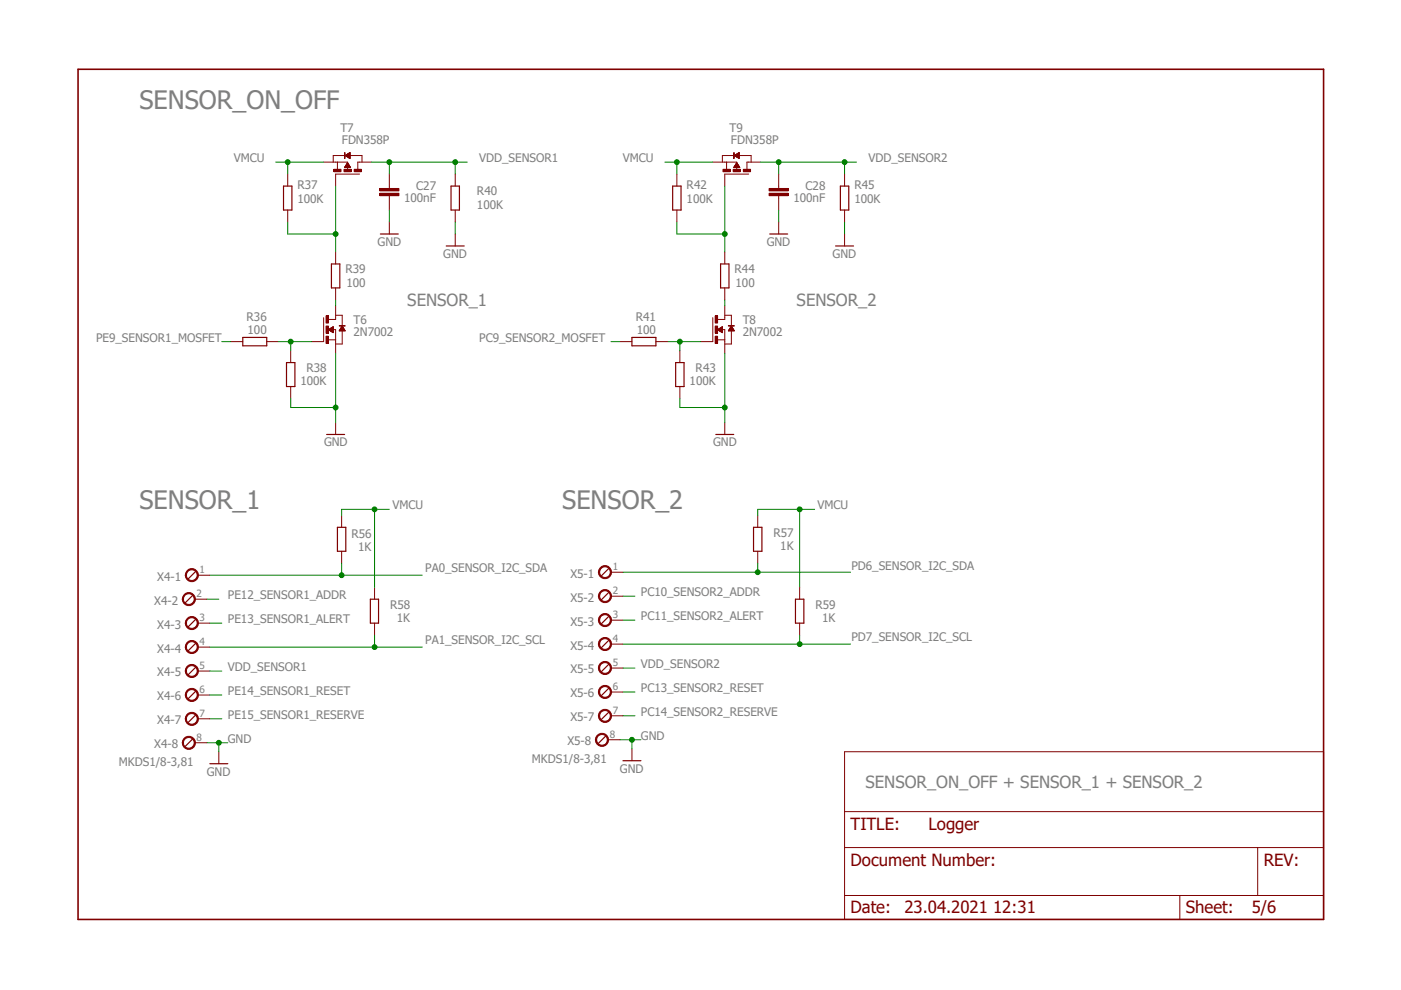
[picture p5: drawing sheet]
<svg xmlns="http://www.w3.org/2000/svg" width="297mm" height="210mm" viewBox="0 0 297 210" stroke-linecap="round" stroke-linejoin="round" font-family="sans-serif">
<path d="M16.5 14.7h264.1v180.2h-264.1z" fill="none" stroke="#7f0000" stroke-width=".34"/>
<path d="M82.5 39.5v.5M82.5 41.5v.5M179.1 159.4h101.5v35.5h-101.5zM179.1 179.7h101.5M179.1 172.1h101.5M266.7 179.7v10.2M179.1 189.9h101.5M250.1 189.9v5" fill="none" stroke="#7f0000" stroke-width=".21"/>
<path d="M80.5 41h4.1v.5h-4.1z" fill-rule="evenodd" fill="#7f0000"/>
<path d="M80.5 41h4.1v.5h-4.1z" fill="none" stroke="#7f0000" stroke-width=".21"/>
<path d="M80.5 40h4.1v.5h-4.1z" fill-rule="evenodd" fill="#7f0000"/>
<path d="M80.5 40h4.1v.5h-4.1zM82.5 36.9v2.6M71.2 53.4v2.6M82.5 42v2.5M71.2 61v2.6" fill="none" stroke="#7f0000" stroke-width=".21"/>
<path d="M70.3 56h1.7v5h-1.7z" fill="none" stroke="#7f0000" stroke-width=".25"/>
<path d="M75.1 35.9h1.5v.5h-1.5z" fill-rule="evenodd" fill="#7f0000"/>
<path d="M75.1 35.9h1.5v.5h-1.5z" fill="none" stroke="#7f0000" stroke-width=".21"/>
<path d="M72.9 35.9h1.6v.5h-1.6z" fill-rule="evenodd" fill="#7f0000"/>
<path d="M72.9 35.9h1.6v.5h-1.6z" fill="none" stroke="#7f0000" stroke-width=".21"/>
<path d="M70.8 35.9h1.5v.5h-1.5z" fill-rule="evenodd" fill="#7f0000"/>
<path d="M70.8 35.9h1.5v.5h-1.5z" fill="none" stroke="#7f0000" stroke-width=".21"/>
<path d="M73.1 32.3v1.3z" fill-rule="evenodd" fill="#7f0000"/>
<g fill="none" stroke="#7f0000" stroke-width=".21">
<path d="M61 36.9v2.6M68.6 34.4h5.1v1.6M70.7 34.4v-1.4h6v1.4M71.5 34.4v1.5M73.1 32.3v1.3zM73.1 35.4h1.2M73.1 35.3h1.1M73.2 35.3h1M73.2 33l1-.7v1.3zM73.2 35.2h.9M73.2 33h1M73.3 35.1h.8"/>
<path d="M73.3 32.9h.9M73.3 35.1h.7M73.3 33.1h.9M73.4 35h.6M73.4 32.9h.8M73.4 34.9h.6M73.4 33.1h.8M73.4 34.9h.5M73.4 34.8h.5M73.4 32.8h.8M73.5 34.8h.3M73.5 32.8h.7"/>
<path d="M73.6 34.7h.2M73.6 34.6h.2M73.6 33.2h.6M73.6 32.7h.6M73.7 34.5h.1M73.7 33.3h.5M73.7 32.6h.5M73.7 34.5l.6 1h-1.2zM73.8 32.6h.4M73.9 33.4h.3M73.9 32.5h.3M74 33.5h.2"/>
<path d="M74.1 32.4h.1M74.2 32.3h.1M76.2 36.9h-5v2.6M78.8 34.4h-2.9v1.5M61 44.5v2.6"/>
</g>
<path d="M60.1 39.5h1.8v5h-1.8z" fill="none" stroke="#7f0000" stroke-width=".25"/>
<path d="M69.1 67h.5v1.5h-.5z" fill-rule="evenodd" fill="#7f0000"/>
<path d="M69.1 67h.5v1.5h-.5z" fill="none" stroke="#7f0000" stroke-width=".21"/>
<path d="M69.1 69.1h.5v1.6h-.5z" fill-rule="evenodd" fill="#7f0000"/>
<path d="M69.1 69.1h.5v1.6h-.5z" fill="none" stroke="#7f0000" stroke-width=".21"/>
<path d="M69.1 71.3h.5v1.5h-.5z" fill-rule="evenodd" fill="#7f0000"/>
<path d="M69.1 71.3h.5v1.5h-.5z" fill="none" stroke="#7f0000" stroke-width=".21"/>
<path d="M71.9 69l1.3 .1z" fill-rule="evenodd" fill="#7f0000"/>
<g fill="none" stroke="#7f0000" stroke-width=".21">
<path d="M96.5 36.9v2.6M165.1 39.5v.5M82.5 47.1v2.5M96.5 44.5v2.6M96.5 49.6v2.6M165.1 41.5v.5M48.9 72.4h2.6M56.6 72.4h2.5M61.6 74.3v2.6M68.6 67.4v5h-2.5M69.6 69.9h1.6v5.1M69.6 72.1h1.6"/>
<path d="M69.6 69.9l1.1 .6M69.7 70h1M69.8 69.8h.9M69.8 70h.9M69.9 70.1h.8M69.9 69.7h.8M70 70.1h.7M70.1 70.2h.6M70.1 69.6h.6M70.2 70.3h.5M70.2 69.5h.5M70.3 70.3h.4"/>
<path d="M70.4 70.4h.3M70.4 69.4h.3M70.5 69.4h.2M70.5 70.5h.2M70.6 69.3h.1M70.6 70.5h.1M70.7 69.3l-1.1 .6M70.7 69.3v1.2M71.2 64.8v2.9h-1.6M71.2 66.8h1.4v2.3M71.9 69l1.3 .1zM72 70.1h1.1"/>
<path d="M72 70h1.1M72 69.9h1M72.1 69.8h.9M72.1 69.8h.8M72.2 69.7h.7M72.3 69.6h.6M72.3 69.6h.5M72.3 69.5h.5M72.4 69.4h.3M72.4 69.3h.2M72.5 69.2h.1M72.6 70.1v2.8h-1.4"/>
<path d="M72.6 69.1l.6 1h-1.3zM61.6 82v2.5M71.2 89.6v2.5"/>
</g>
<path d="M95.6 39.5h1.8v5h-1.8zM80.6 49.6h3.9M94.6 52.2h3.8M51.5 71.5h5.1v1.8h-5.1zM60.7 76.9h1.8v5.1h-1.8zM69.3 92.1h3.8" fill="none" stroke="#7f0000" stroke-width=".25"/>
<path d="M163.1 41h4v.5h-4z" fill-rule="evenodd" fill="#7f0000"/>
<path d="M163.1 41h4v.5h-4z" fill="none" stroke="#7f0000" stroke-width=".21"/>
<path d="M163.1 40h4v.5h-4z" fill-rule="evenodd" fill="#7f0000"/>
<path d="M163.1 40h4v.5h-4zM165.1 36.9v2.6M153.7 53.4v2.6M165.1 42v2.5M153.7 61v2.6" fill="none" stroke="#7f0000" stroke-width=".21"/>
<path d="M152.8 56h1.8v5h-1.8z" fill="none" stroke="#7f0000" stroke-width=".25"/>
<path d="M157.6 35.9h1.5v.5h-1.5z" fill-rule="evenodd" fill="#7f0000"/>
<path d="M157.6 35.9h1.5v.5h-1.5z" fill="none" stroke="#7f0000" stroke-width=".21"/>
<path d="M155.4 35.9h1.6v.5h-1.6z" fill-rule="evenodd" fill="#7f0000"/>
<path d="M155.4 35.9h1.6v.5h-1.6z" fill="none" stroke="#7f0000" stroke-width=".21"/>
<path d="M153.3 35.9h1.5v.5h-1.5z" fill-rule="evenodd" fill="#7f0000"/>
<path d="M153.3 35.9h1.5v.5h-1.5z" fill="none" stroke="#7f0000" stroke-width=".21"/>
<path d="M155.6 32.3l.1 1.3z" fill-rule="evenodd" fill="#7f0000"/>
<g fill="none" stroke="#7f0000" stroke-width=".21">
<path d="M143.5 36.9v2.6M151.1 34.4h5.1v1.6M153.2 34.4v-1.4h6.1v1.4M154 34.4v1.5M155.6 32.3l.1 1.3zM155.6 35.4h1.2M155.7 35.3h1.1M155.7 35.3h1M155.7 33l1-.7v1.3zM155.7 33h1M155.8 35.2h.8M155.8 35.1h.8"/>
<path d="M155.8 32.9h.9M155.8 33.1h.9M155.9 35.1h.6M155.9 32.9h.8M155.9 35h.6M155.9 34.9h.6M155.9 33.1h.8M156 34.9h.5M156 32.8h.7M156 34.8h.4M156.1 34.7h.2M156.1 33.2h.6"/>
<path d="M156.1 34.6h.2M156.1 32.7h.6M156.2 34.5h.1M156.2 33.3h.5M156.2 34.5l.6 1h-1.2zM156.2 32.6h.5M156.3 32.6h.4M156.4 32.6h.3M156.4 33.4h.3M156.5 32.5h.2M156.5 33.5h.2M156.6 33.5h.1"/>
<path d="M156.6 32.4h.1M156.7 32.3h.1M158.7 36.9h-5v2.6M161.3 34.4h-2.9v1.5M143.5 44.5v2.6"/>
</g>
<path d="M142.6 39.5h1.8v5h-1.8z" fill="none" stroke="#7f0000" stroke-width=".25"/>
<path d="M151.6 67h.5v1.5h-.5z" fill-rule="evenodd" fill="#7f0000"/>
<path d="M151.6 67h.5v1.5h-.5z" fill="none" stroke="#7f0000" stroke-width=".21"/>
<path d="M151.6 69.1h.5v1.6h-.5z" fill-rule="evenodd" fill="#7f0000"/>
<path d="M151.6 69.1h.5v1.6h-.5z" fill="none" stroke="#7f0000" stroke-width=".21"/>
<path d="M151.6 71.3h.5v1.5h-.5z" fill-rule="evenodd" fill="#7f0000"/>
<path d="M151.6 71.3h.5v1.5h-.5z" fill="none" stroke="#7f0000" stroke-width=".21"/>
<path d="M154.4 69l1.3 .1z" fill-rule="evenodd" fill="#7f0000"/>
<g fill="none" stroke="#7f0000" stroke-width=".21">
<path d="M179.1 36.9v2.6M165.1 47.1v2.5M179.1 44.5v2.6M179.1 49.6v2.6M131.4 72.4h2.6M139.1 72.4h2.5M144.1 74.3v2.6M151.1 67.4v5h-2.5M152.1 72.1h1.6M152.2 69.9h1.5v5.1M152.3 70h.9M152.3 69.8h.9"/>
<path d="M152.4 69.8h.8M152.4 70.1h.8M152.4 69.7h.8M152.5 70.1h.7M152.6 70.2h.6M152.6 69.6h.6M152.7 70.2h.5M152.7 69.6h.5M152.7 70.3h.5M152.8 69.5h.4M152.8 70.3h.4M152.9 70.4h.3"/>
<path d="M152.9 69.4h.3M153 70.4h.2M153 69.4h.2M153.1 70.5h.1M153.1 69.3h.1M153.2 69.3l-1.1 .6 1.1 .6M153.2 69.3v1.2M153.2 70.5h.1M153.7 64.8v2.9h-1.6M153.7 66.8h1.4v2.3M154.4 69l1.3 .1zM154.5 70.1h1.2"/>
<path d="M154.5 70h1.1M154.6 69.9h.9M154.6 70h1M154.6 69.8h.9M154.7 69.8h.7M154.7 69.7h.7M154.8 69.6h.6M154.8 69.6h.5M154.8 69.5h.5M154.9 69.4h.3M154.9 69.3h.2M155 69.2h.1"/>
<path d="M155.1 70.1v2.8h-1.4M155.1 69.1l.6 1h-1.3zM155.1 69.2h.1M144.1 82v2.5M153.7 89.6v2.5"/>
</g>
<path d="M178.2 39.5h1.8v5h-1.8zM163.2 49.6h3.8M177.2 52.2h3.8M134 71.5h5.1v1.8h-5.1zM143.3 76.9h1.7v5.1h-1.7zM151.8 92.1h3.8M41.4 121.2l-1.5 1.5" fill="none" stroke="#7f0000" stroke-width=".25"/>
<path d="M39.6 121.1a1.39 1.39 0 0 1 2.2 .1 1.39 1.39 0 0 1-.7 2.1 1.39 1.39 0 0 1-1.8-1.3h.2a1.15 1.15 0 0 1 1.7-1 1.15 1.15 0 0 1 .2 1.9 1.15 1.15 0 0 1-1.8-.6l-.1-.3h-.2z" fill-rule="evenodd" fill="#7f0000"/>
<path d="M39.6 121.1a1.39 1.39 0 0 1 2.2 .1 1.39 1.39 0 0 1-.7 2.1 1.39 1.39 0 0 1-1.8-1.3h.2a1.15 1.15 0 0 1 1.7-1 1.15 1.15 0 0 1 .2 1.9 1.15 1.15 0 0 1-1.8-.6l-.1-.3h-.2zM41.9 122h2.6" fill="none" stroke="#7f0000" stroke-width=".21"/>
<path d="M40.8 126.3l-1.5 1.5" fill="none" stroke="#7f0000" stroke-width=".25"/>
<path d="M39 126.2a1.39 1.39 0 0 1 2.2 .1 1.39 1.39 0 0 1-.8 2.1 1.39 1.39 0 0 1-1.8-1.4h.3a1.15 1.15 0 0 1 1.7-.9 1.15 1.15 0 0 1 .2 1.9 1.15 1.15 0 0 1-1.9-.6v-.4h-.3z" fill-rule="evenodd" fill="#7f0000"/>
<path d="M39 126.2a1.39 1.39 0 0 1 2.2 .1 1.39 1.39 0 0 1-.8 2.1 1.39 1.39 0 0 1-1.8-1.4h.3a1.15 1.15 0 0 1 1.7-.9 1.15 1.15 0 0 1 .2 1.9 1.15 1.15 0 0 1-1.9-.6v-.4h-.3zM41.3 127h2.6" fill="none" stroke="#7f0000" stroke-width=".21"/>
<path d="M41.4 131.4l-1.5 1.5" fill="none" stroke="#7f0000" stroke-width=".25"/>
<path d="M39.6 131.2a1.39 1.39 0 0 1 2.2 .2 1.39 1.39 0 0 1-.7 2.1 1.39 1.39 0 0 1-1.8-1.4h.2a1.14 1.14 0 0 1 1.5-1.1 1.14 1.14 0 0 1 .6 1.8 1.14 1.14 0 0 1-1.8 0l-.3-.7h-.2z" fill-rule="evenodd" fill="#7f0000"/>
<path d="M39.6 131.2a1.39 1.39 0 0 1 2.2 .2 1.39 1.39 0 0 1-.7 2.1 1.39 1.39 0 0 1-1.8-1.4h.2a1.14 1.14 0 0 1 1.5-1.1 1.14 1.14 0 0 1 .6 1.8 1.14 1.14 0 0 1-1.8 0l-.3-.7h-.2zM41.9 132.1h2.6" fill="none" stroke="#7f0000" stroke-width=".21"/>
<path d="M41.4 136.4l-1.5 1.6" fill="none" stroke="#7f0000" stroke-width=".25"/>
<path d="M39.6 136.3a1.4 1.4 0 0 1 2.3 .1 1.4 1.4 0 0 1-.8 2.1 1.4 1.4 0 0 1-1.8-1.3h.2a1.14 1.14 0 0 1 1.5-1.1 1.14 1.14 0 0 1 .6 1.7 1.14 1.14 0 0 1-1.8 .1l-.3-.7h-.2z" fill-rule="evenodd" fill="#7f0000"/>
<path d="M39.6 136.3a1.4 1.4 0 0 1 2.3 .1 1.4 1.4 0 0 1-.8 2.1 1.4 1.4 0 0 1-1.8-1.3h.2a1.14 1.14 0 0 1 1.5-1.1 1.14 1.14 0 0 1 .6 1.7 1.14 1.14 0 0 1-1.8 .1l-.3-.7h-.2zM41.9 137.2h2.6" fill="none" stroke="#7f0000" stroke-width=".21"/>
<path d="M41.4 141.5l-1.5 1.5" fill="none" stroke="#7f0000" stroke-width=".25"/>
<path d="M39.6 141.4a1.4 1.4 0 0 1 2.3 .1 1.4 1.4 0 0 1-.8 2.1 1.4 1.4 0 0 1-1.8-1.3h.2a1.14 1.14 0 0 1 1.5-1.1 1.14 1.14 0 0 1 .6 1.7 1.14 1.14 0 0 1-1.8 .1l-.3-.7h-.2z" fill-rule="evenodd" fill="#7f0000"/>
<path d="M39.6 141.4a1.4 1.4 0 0 1 2.3 .1 1.4 1.4 0 0 1-.8 2.1 1.4 1.4 0 0 1-1.8-1.3h.2a1.14 1.14 0 0 1 1.5-1.1 1.14 1.14 0 0 1 .6 1.7 1.14 1.14 0 0 1-1.8 .1l-.3-.7h-.2zM41.9 142.3h2.6" fill="none" stroke="#7f0000" stroke-width=".21"/>
<path d="M41.4 146.6l-1.5 1.5" fill="none" stroke="#7f0000" stroke-width=".25"/>
<path d="M39.6 146.4a1.4 1.4 0 0 1 2.3 .2 1.4 1.4 0 0 1-.8 2.1 1.4 1.4 0 0 1-1.8-1.3h.2a1.14 1.14 0 0 1 1.5-1.1 1.14 1.14 0 0 1 .6 1.7 1.14 1.14 0 0 1-1.8 .1l-.3-.7h-.2z" fill-rule="evenodd" fill="#7f0000"/>
<path d="M39.6 146.4a1.4 1.4 0 0 1 2.3 .2 1.4 1.4 0 0 1-.8 2.1 1.4 1.4 0 0 1-1.8-1.3h.2a1.14 1.14 0 0 1 1.5-1.1 1.14 1.14 0 0 1 .6 1.7 1.14 1.14 0 0 1-1.8 .1l-.3-.7h-.2zM41.9 147.4h2.6" fill="none" stroke="#7f0000" stroke-width=".21"/>
<path d="M41.4 151.6l-1.5 1.6" fill="none" stroke="#7f0000" stroke-width=".25"/>
<path d="M39.6 151.5a1.4 1.4 0 0 1 2.3 .2 1.4 1.4 0 0 1-.8 2.1 1.4 1.4 0 0 1-1.8-1.4h.2a1.15 1.15 0 0 1 1.7-.9 1.15 1.15 0 0 1 .2 1.9 1.15 1.15 0 0 1-1.8-.6l-.1-.4h-.2z" fill-rule="evenodd" fill="#7f0000"/>
<path d="M39.6 151.5a1.4 1.4 0 0 1 2.3 .2 1.4 1.4 0 0 1-.8 2.1 1.4 1.4 0 0 1-1.8-1.4h.2a1.15 1.15 0 0 1 1.7-.9 1.15 1.15 0 0 1 .2 1.9 1.15 1.15 0 0 1-1.8-.6l-.1-.4h-.2zM41.9 152.4h2.6" fill="none" stroke="#7f0000" stroke-width=".21"/>
<path d="M40.8 156.7l-1.5 1.5" fill="none" stroke="#7f0000" stroke-width=".25"/>
<path d="M39 156.6a1.4 1.4 0 0 1 2.2 .2 1.4 1.4 0 0 1-.8 2 1.4 1.4 0 0 1-1.8-1.3h.3a1.15 1.15 0 0 1 1.7-.9 1.15 1.15 0 0 1 .2 1.9 1.15 1.15 0 0 1-1.9-.6v-.4h-.3z" fill-rule="evenodd" fill="#7f0000"/>
<path d="M39 156.6a1.4 1.4 0 0 1 2.2 .2 1.4 1.4 0 0 1-.8 2 1.4 1.4 0 0 1-1.8-1.3h.3a1.15 1.15 0 0 1 1.7-.9 1.15 1.15 0 0 1 .2 1.9 1.15 1.15 0 0 1-1.9-.6v-.4h-.3zM41.3 157.5h2.6" fill="none" stroke="#7f0000" stroke-width=".21"/>
<path d="M129 120.6l-1.5 1.5" fill="none" stroke="#7f0000" stroke-width=".25"/>
<path d="M127.2 120.4a1.39 1.39 0 0 1 2.2 .2 1.39 1.39 0 0 1-.8 2.1 1.39 1.39 0 0 1-1.7-1.4h.2a1.13 1.13 0 0 1 1.5-1.1 1.13 1.13 0 0 1 .5 1.9 1.13 1.13 0 0 1-1.9-.4l-.1-.4h-.2z" fill-rule="evenodd" fill="#7f0000"/>
<path d="M127.2 120.4a1.39 1.39 0 0 1 2.2 .2 1.39 1.39 0 0 1-.8 2.1 1.39 1.39 0 0 1-1.7-1.4h.2a1.13 1.13 0 0 1 1.5-1.1 1.13 1.13 0 0 1 .5 1.9 1.13 1.13 0 0 1-1.9-.4l-.1-.4h-.2zM129.5 121.3h2.6" fill="none" stroke="#7f0000" stroke-width=".21"/>
<path d="M129 125.6l-1.5 1.6" fill="none" stroke="#7f0000" stroke-width=".25"/>
<path d="M127.2 125.5a1.39 1.39 0 0 1 2.2 .2 1.39 1.39 0 0 1-.8 2.1 1.39 1.39 0 0 1-1.7-1.4h.2a1.13 1.13 0 0 1 1.5-1.1 1.13 1.13 0 0 1 .5 1.8 1.13 1.13 0 0 1-1.9-.3l-.1-.4h-.2z" fill-rule="evenodd" fill="#7f0000"/>
<path d="M127.2 125.5a1.39 1.39 0 0 1 2.2 .2 1.39 1.39 0 0 1-.8 2.1 1.39 1.39 0 0 1-1.7-1.4h.2a1.13 1.13 0 0 1 1.5-1.1 1.13 1.13 0 0 1 .5 1.8 1.13 1.13 0 0 1-1.9-.3l-.1-.4h-.2zM129.5 126.4h2.6" fill="none" stroke="#7f0000" stroke-width=".21"/>
<path d="M129 130.7l-1.5 1.5" fill="none" stroke="#7f0000" stroke-width=".25"/>
<path d="M127.2 130.6a1.39 1.39 0 0 1 2.2 .2 1.39 1.39 0 0 1-.8 2 1.39 1.39 0 0 1-1.7-1.3h.2a1.13 1.13 0 0 1 1.5-1.1 1.13 1.13 0 0 1 .5 1.8 1.13 1.13 0 0 1-1.9-.3l-.1-.4h-.2z" fill-rule="evenodd" fill="#7f0000"/>
<path d="M127.2 130.6a1.39 1.39 0 0 1 2.2 .2 1.39 1.39 0 0 1-.8 2 1.39 1.39 0 0 1-1.7-1.3h.2a1.13 1.13 0 0 1 1.5-1.1 1.13 1.13 0 0 1 .5 1.8 1.13 1.13 0 0 1-1.9-.3l-.1-.4h-.2zM129.5 131.5h2.6" fill="none" stroke="#7f0000" stroke-width=".21"/>
<path d="M129 135.8l-1.5 1.5" fill="none" stroke="#7f0000" stroke-width=".25"/>
<path d="M127.2 135.6a1.4 1.4 0 0 1 2.2 .2 1.4 1.4 0 0 1-.7 2.1 1.4 1.4 0 0 1-1.8-1.3h.2a1.13 1.13 0 0 1 1.6-1.1 1.13 1.13 0 0 1 .4 1.8 1.13 1.13 0 0 1-1.9-.4l-.1-.3h-.2z" fill-rule="evenodd" fill="#7f0000"/>
<path d="M127.2 135.6a1.4 1.4 0 0 1 2.2 .2 1.4 1.4 0 0 1-.7 2.1 1.4 1.4 0 0 1-1.8-1.3h.2a1.13 1.13 0 0 1 1.6-1.1 1.13 1.13 0 0 1 .4 1.8 1.13 1.13 0 0 1-1.9-.4l-.1-.3h-.2zM129.5 136.6h2.6" fill="none" stroke="#7f0000" stroke-width=".21"/>
<path d="M129 140.9l-1.5 1.5" fill="none" stroke="#7f0000" stroke-width=".25"/>
<path d="M127.2 140.7a1.4 1.4 0 0 1 2.2 .2 1.4 1.4 0 0 1-.7 2.1 1.4 1.4 0 0 1-1.8-1.4h.2a1.13 1.13 0 0 1 1.6-1.1 1.13 1.13 0 0 1 .4 1.9 1.13 1.13 0 0 1-1.9-.4l-.1-.4h-.2z" fill-rule="evenodd" fill="#7f0000"/>
<path d="M127.2 140.7a1.4 1.4 0 0 1 2.2 .2 1.4 1.4 0 0 1-.7 2.1 1.4 1.4 0 0 1-1.8-1.4h.2a1.13 1.13 0 0 1 1.6-1.1 1.13 1.13 0 0 1 .4 1.9 1.13 1.13 0 0 1-1.9-.4l-.1-.4h-.2zM129.5 141.6h2.6" fill="none" stroke="#7f0000" stroke-width=".21"/>
<path d="M129 146l-1.5 1.5" fill="none" stroke="#7f0000" stroke-width=".25"/>
<path d="M127.2 145.8a1.4 1.4 0 0 1 2.2 .1 1.4 1.4 0 0 1-.7 2.1 1.4 1.4 0 0 1-1.8-1.3h.2a1.13 1.13 0 0 1 1.6-1.1 1.13 1.13 0 0 1 .4 1.9 1.13 1.13 0 0 1-1.9-.4l-.1-.4h-.2z" fill-rule="evenodd" fill="#7f0000"/>
<path d="M127.2 145.8a1.4 1.4 0 0 1 2.2 .1 1.4 1.4 0 0 1-.7 2.1 1.4 1.4 0 0 1-1.8-1.3h.2a1.13 1.13 0 0 1 1.6-1.1 1.13 1.13 0 0 1 .4 1.9 1.13 1.13 0 0 1-1.9-.4l-.1-.4h-.2zM129.5 146.7h2.6" fill="none" stroke="#7f0000" stroke-width=".21"/>
<path d="M129 151l-1.5 1.5" fill="none" stroke="#7f0000" stroke-width=".25"/>
<path d="M127.2 150.9a1.4 1.4 0 0 1 2.2 .1 1.4 1.4 0 0 1-.8 2.1 1.4 1.4 0 0 1-1.7-1.3h.2a1.13 1.13 0 0 1 1.6-1.1 1.13 1.13 0 0 1 .4 1.9 1.13 1.13 0 0 1-1.9-.4l-.1-.4h-.2z" fill-rule="evenodd" fill="#7f0000"/>
<path d="M127.2 150.9a1.4 1.4 0 0 1 2.2 .1 1.4 1.4 0 0 1-.8 2.1 1.4 1.4 0 0 1-1.7-1.3h.2a1.13 1.13 0 0 1 1.6-1.1 1.13 1.13 0 0 1 .4 1.9 1.13 1.13 0 0 1-1.9-.4l-.1-.4h-.2zM129.5 151.8h2.6" fill="none" stroke="#7f0000" stroke-width=".21"/>
<path d="M128.4 156.1l-1.5 1.5" fill="none" stroke="#7f0000" stroke-width=".25"/>
<path d="M126.6 156a1.4 1.4 0 0 1 2.2 .1 1.4 1.4 0 0 1-.8 2.1 1.4 1.4 0 0 1-1.8-1.4h.3a1.13 1.13 0 0 1 1.6-1 1.13 1.13 0 0 1 .3 1.8 1.13 1.13 0 0 1-1.8-.3l-.1-.5h-.3z" fill-rule="evenodd" fill="#7f0000"/>
<path d="M72.4 109.3v2.5M72.4 116.9v2.5M160.7 109.3v2.5M160.7 116.9v2.5M79.4 124.5v2.5M79.4 132.1v2.6M169.5 124.5v2.5M169.5 132.1v2.6M46.4 159.4v2.5M126.6 156a1.4 1.4 0 0 1 2.2 .1 1.4 1.4 0 0 1-.8 2.1 1.4 1.4 0 0 1-1.8-1.4h.3a1.13 1.13 0 0 1 1.6-1 1.13 1.13 0 0 1 .3 1.8 1.13 1.13 0 0 1-1.8-.3l-.1-.5h-.3zM128.9 156.8h2.5M134 158.7v2.6" fill="none" stroke="#7f0000" stroke-width=".21"/>
<path d="M71.5 111.8h1.8v5.1h-1.8zM159.8 111.8h1.7v5.1h-1.7zM78.5 127h1.8v5.1h-1.8zM168.7 127h1.7v5.1h-1.7zM44.5 161.9h3.8M132.1 161.3h3.8" fill="none" stroke="#7f0000" stroke-width=".25"/>
<path d="M71.2 75v14.6M61.6 84.5v1.9h9.6" fill="none" stroke="#007f00" stroke-width=".21"/>
<circle cx="71.2" cy="86.4" r=".51" fill="#007f00"/>
<g fill="none" stroke="#007f00" stroke-width=".21">
<path d="M82.5 44.5v2.6M96.5 47.1v2.5M153.7 75v14.6M144.1 84.5v1.9h9.6"/>
<circle cx="71.2" cy="86.4" r=".51"/>
</g>
<circle cx="153.7" cy="86.4" r=".51" fill="#007f00"/>
<g fill="none" stroke="#007f00" stroke-width=".21">
<path d="M165.1 44.5v2.6M179.1 47.1v2.5M43.9 157.5h4.4M46.4 157.5v1.9"/>
<circle cx="153.7" cy="86.4" r=".51"/>
</g>
<circle cx="46.4" cy="157.5" r=".51" fill="#007f00"/>
<g fill="none" stroke="#007f00" stroke-width=".21">
<path d="M131.4 156.8h4.5M134 156.8v1.9"/>
<circle cx="46.4" cy="157.5" r=".51"/>
</g>
<circle cx="134" cy="156.8" r=".51" fill="#007f00"/>
<g fill="none" stroke="#007f00" stroke-width=".21">
<path d="M58.5 34.4h10.1M61 34.4v2.5"/>
<circle cx="134" cy="156.8" r=".51"/>
</g>
<circle cx="61" cy="34.4" r=".51" fill="#007f00"/>
<g fill="none" stroke="#007f00" stroke-width=".21">
<path d="M141 34.4h10.1M143.5 34.4v2.5"/>
<circle cx="61" cy="34.4" r=".51"/>
</g>
<circle cx="143.5" cy="34.4" r=".51" fill="#007f00"/>
<g fill="none" stroke="#007f00" stroke-width=".21">
<path d="M79.4 108v16.5M82.5 108h-10.1v1.3"/>
<circle cx="143.5" cy="34.4" r=".51"/>
</g>
<circle cx="79.4" cy="108" r=".51" fill="#007f00"/>
<g fill="none" stroke="#007f00" stroke-width=".21">
<path d="M169.5 108v16.5M172.7 108h-12v1.3"/>
<circle cx="79.4" cy="108" r=".51"/>
</g>
<circle cx="169.5" cy="108" r=".51" fill="#007f00"/>
<g fill="none" stroke="#007f00" stroke-width=".21">
<path d="M71.2 39.5v13.9M61 47.1v2.5h10.2"/>
<circle cx="169.5" cy="108" r=".51"/>
</g>
<circle cx="71.2" cy="49.6" r=".51" fill="#007f00"/>
<g fill="none" stroke="#007f00" stroke-width=".21">
<path d="M59.1 72.4h7M61.6 72.4v1.9M71.2 63.6v1.2"/>
<circle cx="71.2" cy="49.6" r=".51"/>
</g>
<circle cx="61.6" cy="72.4" r=".51" fill="#007f00"/>
<g fill="none" stroke="#007f00" stroke-width=".21">
<path d="M153.7 39.5v13.9M143.5 47.1v2.5h10.2"/>
<circle cx="61.6" cy="72.4" r=".51"/>
</g>
<circle cx="153.7" cy="49.6" r=".51" fill="#007f00"/>
<g fill="none" stroke="#007f00" stroke-width=".21">
<path d="M141.6 72.4h7M144.1 72.4v1.9M153.7 63.6v1.2"/>
<circle cx="153.7" cy="49.6" r=".51"/>
</g>
<circle cx="144.1" cy="72.4" r=".51" fill="#007f00"/>
<g fill="none" stroke="#007f00" stroke-width=".21">
<path d="M78.8 34.4h20.3M82.5 34.4v2.5"/>
<circle cx="144.1" cy="72.4" r=".51"/>
</g>
<circle cx="82.5" cy="34.4" r=".51" fill="#007f00"/>
<g fill="none" stroke="#007f00" stroke-width=".21">
<path d="M96.5 34.4v2.5"/>
<circle cx="82.5" cy="34.4" r=".51"/>
</g>
<circle cx="96.5" cy="34.4" r=".51" fill="#007f00"/>
<g fill="none" stroke="#007f00" stroke-width=".21">
<path d="M161.3 34.4h20.3M165.1 34.4v2.5M47 72.4h1.9M129.5 72.4h1.9M44.5 142.3h2.5"/>
<circle cx="96.5" cy="34.4" r=".51"/>
</g>
<circle cx="165.1" cy="34.4" r=".51" fill="#007f00"/>
<g fill="none" stroke="#007f00" stroke-width=".21">
<path d="M179.1 34.4v2.5"/>
<circle cx="165.1" cy="34.4" r=".51"/>
</g>
<circle cx="179.1" cy="34.4" r=".51" fill="#007f00"/>
<g fill="none" stroke="#007f00" stroke-width=".21">
<path d="M160.7 119.4v1.9M132.1 121.3h48.2M132.1 141.6h2.5"/>
<circle cx="179.1" cy="34.4" r=".51"/>
</g>
<circle cx="160.6" cy="121.3" r=".51" fill="#007f00"/>
<g fill="none" stroke="#007f00" stroke-width=".21">
<path d="M132.1 136.6h48.2M169.5 134.7v1.9"/>
<circle cx="160.6" cy="121.3" r=".51"/>
</g>
<circle cx="169.5" cy="136.6" r=".51" fill="#007f00"/>
<g fill="none" stroke="#007f00" stroke-width=".21">
<path d="M72.4 119.4v2.6M43.9 127h2.5M44.5 132.1h2.5M44.5 122h45M132.1 126.4h2.5M132.1 131.5h2.5M44.5 147.4h2.5M44.5 152.4h2.5M132.1 146.7h2.5M132.1 151.8h2.5"/>
<circle cx="169.5" cy="136.6" r=".51"/>
</g>
<circle cx="72.4" cy="122" r=".51" fill="#007f00"/>
<g fill="none" stroke="#007f00" stroke-width=".21">
<path d="M44.5 137.2h45M79.4 134.7v2.5"/>
<circle cx="72.4" cy="122" r=".51"/>
</g>
<circle cx="79.4" cy="137.2" r=".51" fill="#007f00"/>
<circle cx="79.4" cy="137.2" r=".51" fill="none" stroke="#007f00" stroke-width=".21"/>
<g font-size="5.4" fill="#7f7f7f">
<text x="29.5" y="23">SENSOR_ON_OFF</text>
<text x="29.5" y="108">SENSOR_1</text>
<text x="119.2" y="108">SENSOR_2</text>
</g>
<g font-size="3.6" fill="#7f7f7f">
<text x="86.4" y="64.9">SENSOR_1</text>
<text x="168.9" y="64.9">SENSOR_2</text>
<text x="183.5" y="167">SENSOR_ON_OFF + SENSOR_1 + SENSOR_2</text>
</g>
<g font-size="3.6" fill="#7f0000">
<text x="180.3" y="175.9">TITLE:</text>
<text x="196.8" y="175.9">Logger</text>
<text x="180.3" y="183.5">Document Number:</text>
<text x="267.9" y="183.5">REV:</text>
<text x="180.3" y="193.7">Date:</text>
<text x="191.8" y="193.7">23.04.2021 12:31</text>
<text x="251.4" y="193.7">Sheet:</text>
<text x="265.4" y="193.7">5/6</text>
</g>
<g font-size="2.5" fill="#7f7f7f">
<text x="72.2" y="28">T7</text>
<text x="154.7" y="28">T9</text>
<text x="49.6" y="34.4">VMCU</text>
<text x="72.5" y="30.6">FDN358P</text>
<text x="101.6" y="34.4">VDD_SENSOR1</text>
<text x="132.1" y="34.4">VMCU</text>
<text x="155" y="30.6">FDN358P</text>
<text x="184.1" y="34.4">VDD_SENSOR2</text>
<text x="63.1" y="40.2">R37</text>
<text x="88.3" y="40.3">C27</text>
<text x="101.1" y="41.4">R40</text>
<text x="145.6" y="40.2">R42</text>
<text x="170.8" y="40.3">C28</text>
<text x="181.1" y="40.2">R45</text>
<text x="63.1" y="43">100K</text>
<text x="85.7" y="42.9">100nF</text>
<text x="101.1" y="44.3">100K</text>
<text x="145.6" y="43">100K</text>
<text x="168.2" y="42.9">100nF</text>
<text x="181.1" y="43">100K</text>
<text x="80" y="52.2">GND</text>
<text x="162.6" y="52.2">GND</text>
<text x="73.2" y="58">R39</text>
<text x="94" y="54.7">GND</text>
<text x="155.7" y="58">R44</text>
<text x="176.5" y="54.7">GND</text>
<text x="73.4" y="60.8">100</text>
<text x="156" y="60.8">100</text>
<text x="52.3" y="68.1">R36</text>
<text x="52.5" y="70.9">100</text>
<text x="75" y="68.6">T6</text>
<text x="75" y="71.2">2N7002</text>
<text x="134.8" y="68.1">R41</text>
<text x="135" y="70.9">100</text>
<text x="157.5" y="68.6">T8</text>
<text x="157.5" y="71.2">2N7002</text>
<text x="20.4" y="72.4">PE9_SENSOR1_MOSFET</text>
<text x="101.6" y="72.4">PC9_SENSOR2_MOSFET</text>
<text x="63.7" y="81.7">100K</text>
<text x="65" y="78.9">R38</text>
<text x="146.2" y="81.7">100K</text>
<text x="147.5" y="78.9">R43</text>
<text x="68.7" y="94.7">GND</text>
<text x="151.2" y="94.7">GND</text>
<text x="83.2" y="108">VMCU</text>
<text x="173.4" y="108">VMCU</text>
<text x="164" y="113.8">R57</text>
<text x="74.5" y="114">R56</text>
<text x="75.9" y="116.9">1K</text>
<text x="165.4" y="116.6">1K</text>
<text x="33.4" y="123.1">X4-1</text>
<text x="90.2" y="121.3">PA0_SENSOR_I2C_SDA</text>
<text x="120.9" y="122.5">X5-1</text>
<text x="180.5" y="120.9">PD6_SENSOR_I2C_SDA</text>
<text x="32.7" y="128.2">X4-2</text>
<text x="48.3" y="127">PE12_SENSOR1_ADDR</text>
<text x="82.7" y="129">R58</text>
<text x="84.2" y="131.9">1K</text>
<text x="120.9" y="127.6">X5-2</text>
<text x="135.9" y="126.4">PC10_SENSOR2_ADDR</text>
<text x="135.9" y="131.5">PC11_SENSOR2_ALERT</text>
<text x="172.9" y="129">R59</text>
<text x="174.3" y="131.9">1K</text>
<text x="33.4" y="133.3">X4-3</text>
<text x="48.3" y="132.1">PE13_SENSOR1_ALERT</text>
<text x="90.2" y="136.6">PA1_SENSOR_I2C_SCL</text>
<text x="120.9" y="132.6">X5-3</text>
<text x="120.9" y="137.7">X5-4</text>
<text x="180.5" y="135.9">PD7_SENSOR_I2C_SCL</text>
<text x="33.4" y="138.3">X4-4</text>
<text x="33.4" y="143.4">X4-5</text>
<text x="48.3" y="142.3">VDD_SENSOR1</text>
<text x="120.9" y="142.8">X5-5</text>
<text x="135.9" y="141.6">VDD_SENSOR2</text>
<text x="33.4" y="148.5">X4-6</text>
<text x="48.3" y="147.4">PE14_SENSOR1_RESET</text>
<text x="120.9" y="147.9">X5-6</text>
<text x="135.9" y="146.7">PC13_SENSOR2_RESET</text>
<text x="33.4" y="153.6">X4-7</text>
<text x="48.3" y="152.4">PE15_SENSOR1_RESERVE</text>
<text x="120.9" y="153">X5-7</text>
<text x="135.9" y="151.8">PC14_SENSOR2_RESERVE</text>
<text x="32.7" y="158.6">X4-8</text>
<text x="48.3" y="157.5">GND</text>
<text x="112.8" y="161.7">MKDS1/8-3,81</text>
<text x="120.3" y="158">X5-8</text>
<text x="135.9" y="156.8">GND</text>
<text x="25.2" y="162.3">MKDS1/8-3,81</text>
<text x="43.9" y="164.5">GND</text>
<text x="131.4" y="163.8">GND</text>
</g>
<g font-size="2.1" fill="#7f7f7f">
<text x="42.3" y="121.6">1</text>
<text x="129.9" y="120.9">1</text>
<text x="41.7" y="126.7">2</text>
<text x="42.3" y="131.7">3</text>
<text x="129.9" y="126">2</text>
<text x="129.9" y="131.1">3</text>
<text x="42.3" y="136.8">4</text>
<text x="129.9" y="136.2">4</text>
<text x="42.3" y="141.9">5</text>
<text x="129.9" y="141.3">5</text>
<text x="42.3" y="147">6</text>
<text x="129.9" y="146.3">6</text>
<text x="42.3" y="152.1">7</text>
<text x="129.9" y="151.4">7</text>
<text x="41.7" y="157.1">8</text>
<text x="129.3" y="156.5">8</text>
</g>
</svg>
